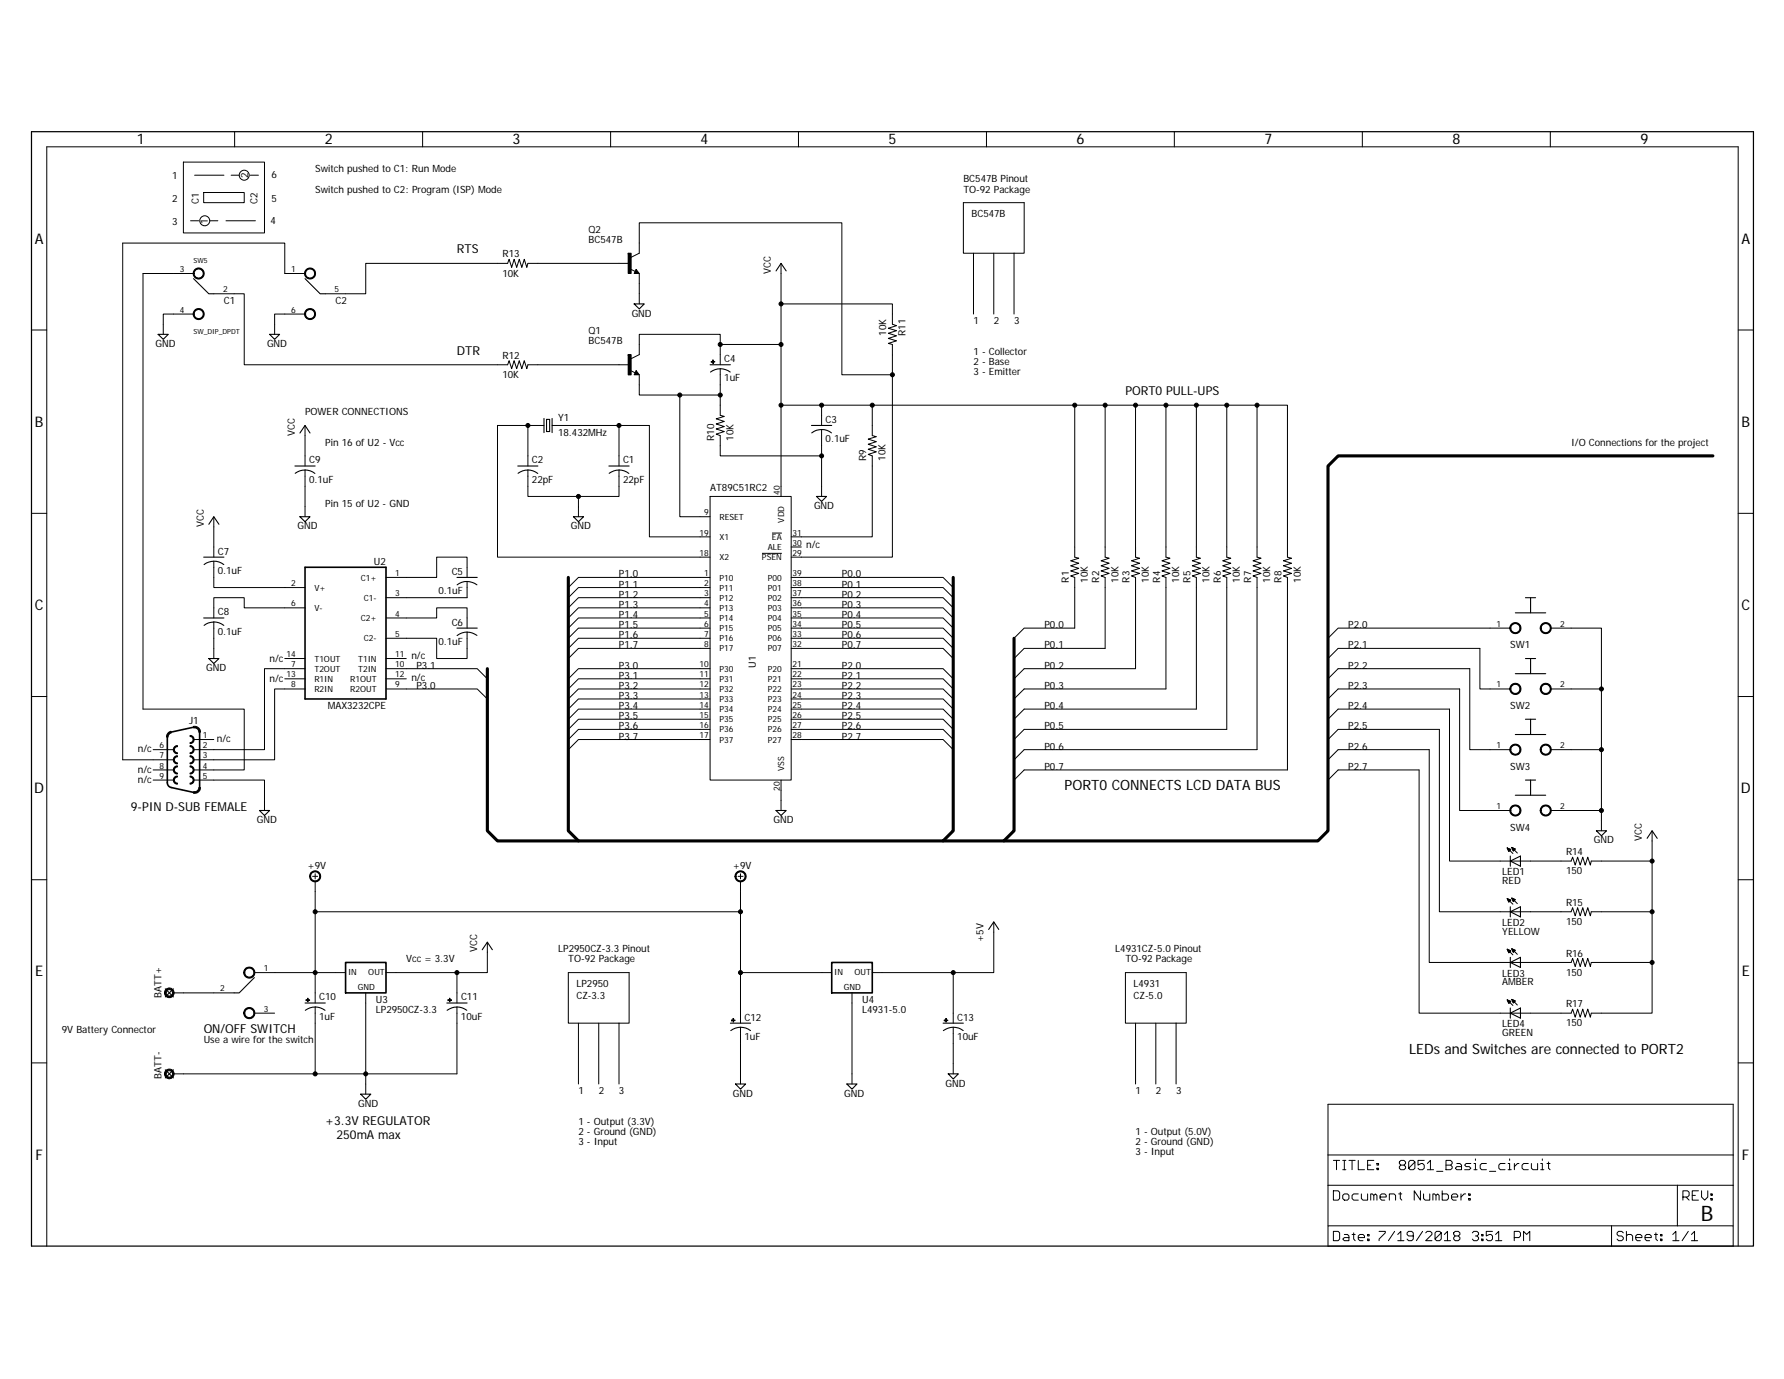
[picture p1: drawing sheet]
<svg xmlns="http://www.w3.org/2000/svg" width="279mm" height="216mm" viewBox="0 0 279 216" stroke-linecap="round" stroke-linejoin="round" font-family="sans-serif">
<path d="M4.6 20.4l270.2 175.1M274.8 20.4l-270.2 175.1" fill="none" stroke="#fff" stroke-width=".16"/>
<g fill="none" stroke="#000" stroke-width=".16">
<path d="M28.7 25.4h12.7v11.1h-12.7zM29.8 34.6h1.3M30.5 27.4h4.6M31.9 30.1h6.3v1.6h-6.3zM32.9 34.6h1.2M35.4 34.6h4.6M36.2 27.4h1.3M36.7 20.6v2.4M39.2 27.4h1.3M66.2 20.6v2.4M95.6 20.6v2.4M98.4 39.6h.4v3.2h-.4z"/>
<path d="M98.4 39.6h.1M125.1 20.6v2.4M150.9 31.7h9.5v7.9h-9.5zM152.5 39.6v9.6M154.5 20.6v2.4M155.6 39.6v9.6M158.8 39.6v9.6M183.9 20.6v2.4M213.4 20.6v2.4M242.8 20.6v2.4M4.9 51.7h2.4M30.3 49.2h-4.7v3.1"/>
<path d="M30.3 42.8h-7.9v68.2h15.8v9.5h-7.9M30.4 42.3a.87 .87 0 0 1 1.4 0 .87 .87 0 0 1-.4 1.4 .87 .87 0 0 1-1.2-.9h.2a.71 .71 0 0 1 1-.6 .71 .71 0 0 1 .2 1.1 .71 .71 0 0 1-1.2-.2v-.3h-.2zM30.6 48.5a.87 .87 0 0 1 1.3 .3 .87 .87 0 0 1-.6 1.2 .87 .87 0 0 1-1.1-.8h.2a.71 .71 0 0 1 1-.7 .71 .71 0 0 1 .2 1.1 .71 .71 0 0 1-1.2-.2v-.2h-.2l.1-.3zM33.5 46h4.7v11.1h41.3l.2-.6 .4 1.2 .4-1.2 .4 1.2 .4-1.2 .4 1.2 .4-1.2 .4 1.2 .2-.6h15.8M47.8 49.2h-4.8v3.1M47.8 42.8h-3.2v-4.7h-25.4v80.9h8M47.9 42.3a.87 .87 0 0 1 1.4 0 .87 .87 0 0 1-.5 1.4 .87 .87 0 0 1-1.1-.9h.2a.71 .71 0 0 1 1-.6 .71 .71 0 0 1 .1 1.2 .71 .71 0 0 1-1.1-.3v-.3h-.2zM48 48.5a.87 .87 0 0 1 1.4 .3 .87 .87 0 0 1-.7 1.2 .87 .87 0 0 1-1-.8h.2a.71 .71 0 0 1 1-.6 .71 .71 0 0 1 .1 1.2 .71 .71 0 0 1-1.1-.4v-.2h-.2v-.3zM98.4 55.5h.4v3.2h-.4zM98.4 55.5h.1M98.5 41.2h-15.8l-.2 .7-.4-1.3-.4 1.3-.4-1.3-.4 1.3-.4-1.3-.4 1.3-.4-1.3-.2 .6h-22.2v4.8h-6.4M98.7 58l.8 .4"/>
<path d="M98.7 42.1l.8 .4M98.8 40.3l1.3-.7v-4.7h31.7v23.8h8v-4.8l-.7-.1 1.3-.4-1.3-.4 1.3-.4-1.3-.4 1.3-.4-1.3-.4 1.3-.4-.6-.2v-3.2h-17.5M99.6 58l.5 .7h-.8zM99.6 42.2l.5 .6h-.8zM100.1 58.7v3.1h6.4v19.1h4.7M100.1 42.8v4.8M111.4 56.6h.6v.1h-.6zM111.4 56.6h.1M111.6 56.4h.1v.5h-.1zM111.6 56.4h.1M112.8 53.9v-1.6h-12.7v3.2l-1.3 .7M112.8 57.7v7.3l.6 .2-1.2 .4 1.2 .4-1.2 .4 1.2 .4-1.2 .4 1.2 .4-1.2 .4 .6 .2v3.2h15.9"/>
<path d="M122.3 41.2v36.5M122.3 53.9h-9.5v3.2M139.8 58.7v28.5h-15.9M272.2 51.7h2.4M47.8 66.6v6.4M47.8 73.6v7.3M82.7 66.6h-4.8v20.6h33.3M82.7 73.6v4.1h7.9M85.2 66.6h-2.5v6.4M86.5 66.6h10.4v6.4M90.6 77.7v3.2M96.9 73.6v4.1h-6.3"/>
<path d="M96.9 66.6h4.8v17.5h9.5M106.5 61.8h6.3M111.2 77.7h12.7v44.4h-12.7zM122.3 63.4h6.4v3.2M128.7 63.4h7.9v4.8l.6 .2-1.2 .3 1.2 .5-1.2 .4 1.2 .4-1.2 .3 1.2 .4-1.2 .4 .6 .3v12.7h-12.7M128.7 67.2v10.5M136.6 63.4h31.7v23.8l.7 .2-1.3 .4 1.3 .4-1.3 .4 1.3 .4-1.3 .4 1.3 .4-1.3 .4 .6 .2v7.9h-7.9l-1.6 1.6M168.3 63.4h4.8v23.8l.6 .2-1.3 .4 1.3 .4-1.3 .4 1.3 .4-1.3 .4 1.3 .4-1.3 .4 .7 .2v11.1h-12.7l-1.6 1.6M173.1 63.4h4.7v23.8l.7 .2-1.3 .4 1.3 .4-1.3 .4 1.3 .4-1.3 .4 1.3 .4-1.3 .4 .6 .2v14.3h-17.4l-1.6 1.6M177.8 63.4h4.8v23.8l.6 .2-1.2 .4 1.2 .4-1.2 .4 1.2 .4-1.2 .4 1.2 .4-1.2 .4 .6 .2v17.5h-22.2l-1.6 1.5M182.6 63.4h4.8v23.8l.6 .2-1.3 .4 1.3 .4-1.3 .4 1.3 .4-1.3 .4 1.3 .4-1.3 .4 .7 .2v20.6h-27l-1.6 1.6M187.4 63.4h4.7v23.8l.7 .2-1.3 .4 1.3 .4-1.3 .4 1.3 .4-1.3 .4 1.3 .4-1.3 .4 .6 .2v23.8h-31.7l-1.6 1.6"/>
<path d="M192.1 63.4h4.8v23.8l.6 .2-1.3 .4 1.3 .4-1.3 .4 1.3 .4-1.3 .4 1.3 .4-1.3 .4 .7 .2v27h-36.5l-1.6 1.6M196.9 63.4h4.7v23.8l.7 .2-1.3 .4 1.3 .4-1.3 .4 1.3 .4-1.3 .4 1.3 .4-1.3 .4 .6 .2v30.1h-41.2l-1.6 1.6M4.9 80.4h2.4M33.5 87.9v4.1h14.3M33.5 80.9v6.3M33.5 97.4v5.7M47.8 95.2h-9.6v-1.6h-4.7v3.2M60.5 96.8h7.9v-1.6h4.8v3.1M73.2 90.4v-3.2h-4.8v3.2h-7.9M73.2 99v4.1h-4.8v-3.2h-7.9M73.2 91v2.6h-12.7M111.2 90.4h-20.6l-1.6 1.6"/>
<path d="M111.2 92h-20.6l-1.6 1.6M111.2 93.6h-20.6l-1.6 1.6M111.2 95.2h-20.6l-1.6 1.6M111.2 96.8h-20.6l-1.6 1.5M111.2 98.3h-20.6l-1.6 1.6M111.2 99.9h-20.6l-1.6 1.6M119.3 86.6h3.1M120.9 83.5h1.5M123.9 90.4h23.8l1.6 1.6M123.9 92h23.8l1.6 1.6M123.9 93.6h23.8l1.6 1.6M123.9 95.2h23.8l1.6 1.6"/>
<path d="M123.9 96.8h23.8l1.6 1.5M123.9 98.3h23.8l1.6 1.6M123.9 99.9h23.8l1.6 1.6M123.9 85.6h1.6M236.5 98.3h-26.9l-1.6 1.6M236.6 97.8a.88 .88 0 0 1 1.4 0 .88 .88 0 0 1-.4 1.4 .88 .88 0 0 1-1.1-.9h.1a.71 .71 0 0 1 1.1-.6 .71 .71 0 0 1 .1 1.2 .71 .71 0 0 1-1.2-.3v-.3h-.1zM241.4 97.8a.87 .87 0 0 1 1.4 0 .87 .87 0 0 1-.5 1.4 .87 .87 0 0 1-1.1-.9h.2a.71 .71 0 0 1 .9-.7 .71 .71 0 0 1 .3 1.2 .71 .71 0 0 1-1.2-.2v-.3h-.2zM242.9 98.3h7.9v31.8M272.2 80.4h2.4M4.9 109.1h2.4M24 117.4h3.2M26.3 114.8l.5-.3v.2a.68 .68 0 0 0-.5 .7h-.2z"/>
<path d="M27.3 116.9l.5-.2v.2l-.4 .2-.1 .3 .1 .2 .4 .3v.1l-.5-.2-.1-.3v-.3zM27.3 118.5l.5-.2v.2l-.4 .2-.1 .3 .1 .2 .4 .2v.2l-.5-.2-.1-.3v-.3zM29.8 116.7h.1a.64 .64 0 0 1 .5 .7 .64 .64 0 0 1-.5 .6h-.1v-.1l.4-.3v-.2v-.3l-.4-.2zM29.8 115.1h.1a.64 .64 0 0 1 .5 .7 .64 .64 0 0 1-.5 .6h-.1v-.1l.4-.3v-.2v-.3l-.4-.2zM29.8 118.3h.1a.64 .64 0 0 1 .5 .7 .64 .64 0 0 1-.5 .6h-.1v-.2l.4-.2v-.2v-.3l-.4-.2zM29.8 119.9l.4 .2 .2 .3v.3l-.2 .3-.3 .2h-.1v-.2l.4-.2v-.3v-.2l-.4-.2zM30.3 113.7a.91 .91 0 0 1 1.1 .9h-.3l-.1-.3a.62 .62 0 0 0-.7-.3zM30.3 115.8h3.2M44.6 106.3h3.2M44.6 103.1h3.2M47.8 104.7h-6.4v12.7h-11.1M47.8 107.9h-4.8v11.1h-12.7"/>
<path d="M60.5 107.9h14.2l1.6 1.5M60.5 104.7h14.2l1.6 1.6M60.5 106.3h3.1M60.5 103.1h3.1M111.2 101.5h-20.6l-1.6 1.6M111.2 104.7h-20.6l-1.6 1.6M111.2 106.3h-20.6l-1.6 1.6M111.2 107.9h-20.6l-1.6 1.5M111.2 109.4h-20.6l-1.6 1.6M111.2 111h-20.6l-1.6 1.6M111.2 112.6h-20.6l-1.6 1.6M111.2 114.2h-20.6l-1.6 1.6"/>
<path d="M111.2 115.8h-20.6l-1.6 1.6M123.9 101.5h23.8l1.6 1.6M123.9 104.7h23.8l1.6 1.6M123.9 106.3h23.8l1.6 1.6M123.9 107.9h23.8l1.6 1.5M123.9 109.4h23.8l1.6 1.6M123.9 111h23.8l1.6 1.6M123.9 112.6h23.8l1.6 1.6M123.9 114.2h23.8l1.6 1.6M123.9 115.8h23.8l1.6 1.6M208 112.6l1.6-1.6h17.4v23.8h19.1l.2-.6 .4 1.2 .4-1.2 .4 1.2 .4-1.2 .4 1.2 .4-1.2 .4 1.2 .1-.6h9.5M208 115.8l1.6-1.6h15.8v28.5h20.7l.2-.6 .4 1.3 .4-1.3 .4 1.3 .4-1.3 .4 1.3 .4-1.3 .4 1.3 .1-.7h9.5"/>
<path d="M208 119l1.6-1.6h14.2v33.3h22.3l.2-.6 .4 1.2 .4-1.2 .4 1.2 .4-1.2 .4 1.2 .4-1.2 .4 1.2 .1-.6h9.5M208 103.1l1.6-1.6h22.2v6.4h4.7M208 106.3l1.6-1.6h20.6v12.7h6.3M208 109.4l1.6-1.5h19v19h7.9M236.6 107.3a.88 .88 0 0 1 1.4 0 .88 .88 0 0 1-.4 1.4 .88 .88 0 0 1-1.1-.8h.1a.71 .71 0 0 1 1.1-.6 .71 .71 0 0 1 .1 1.2 .71 .71 0 0 1-1.2-.4v-.2h-.1zM236.6 116.9a.87 .87 0 0 1 1.4 0 .87 .87 0 0 1-.4 1.3 .87 .87 0 0 1-1.1-.8h.1a.71 .71 0 0 1 1.1-.6 .71 .71 0 0 1 .1 1.2 .71 .71 0 0 1-1.2-.4v-.2h-.1zM241.4 107.3a.87 .87 0 0 1 1.4 0 .87 .87 0 0 1-.4 1.4 .87 .87 0 0 1-1.2-.8h.2a.71 .71 0 0 1 .9-.7 .71 .71 0 0 1 .3 1.1 .71 .71 0 0 1-1.2-.2v-.2h-.2zM241.4 116.9a.87 .87 0 0 1 1.4 0 .87 .87 0 0 1-.4 1.3 .87 .87 0 0 1-1.2-.8h.2a.71 .71 0 0 1 1-.7 .71 .71 0 0 1 .2 1.2 .71 .71 0 0 1-1.2-.3v-.2h-.2zM242.9 107.9h7.9M242.9 117.4h7.9M272.2 109.1h2.4M4.9 137.7h2.4"/>
<path d="M24 120.5h3.2M24 122.1h3.2M27.3 120.1l.5-.2v.2l-.4 .2-.1 .2 .1 .3 .4 .2v.2l-.5-.2-.1-.3v-.3zM27.3 121.7l.5-.2v.1l-.4 .3-.1 .2 .1 .3 .4 .2v.2l-.5-.2-.1-.3v-.3zM29.8 121.5l.4 .2 .2 .3v.3l-.2 .3-.3 .2h-.1v-.2l.4-.2v-.3v-.2l-.4-.3zM30.3 122.1h11.1v4.8M30.3 123.9a.64 .64 0 0 0 .8-.6h.3a.9 .9 0 0 1-1.1 .9zM48.6 136.7a.87 .87 0 0 1 1.5-.1 .87 .87 0 0 1-.4 1.4 .87 .87 0 0 1-1.2-.8h.1a.71 .71 0 0 1 1-.7 .71 .71 0 0 1 .3 1.2 .71 .71 0 0 1-1.2-.3l-.1-.2h-.1zM49 137.2h.7M49.4 138v14.3h4.7M49.4 136.8v.8M115.3 136.7a.88 .88 0 0 1 1.4 0 .88 .88 0 0 1-.5 1.3 .88 .88 0 0 1-1.1-.8h.2a.71 .71 0 0 1 1-.6 .71 .71 0 0 1 .1 1.2 .71 .71 0 0 1-1.1-.4v-.2h-.2z"/>
<path d="M115.6 137.2h.8M116 136.8v.8M116 138v14.3M122.3 122.1v4.8M208 122.1l1.6-1.6h12.6v38.1h23.9l.2-.6 .4 1.3 .4-1.3 .4 1.3 .4-1.3 .4 1.3 .4-1.3 .4 1.3 .1-.7h9.5v-28.5M236.1 132.8l.5 .2-.3 .3zM236.1 132.8l.8 .8M236.1 132.8h.1M236.1 132.9h.3M236.2 133h.3M236.2 133h.4M236.2 133.1h.3"/>
<path d="M236.2 133.2h.3M236.3 133.2h.1M236.3 133.3h.1M236.8 132.7l.5 .2-.3 .3zM236.8 132.7l.8 .9M236.8 132.7h.1M236.8 132.8h.2M236.8 126.2a.88 .88 0 0 1 1.3 .3 .88 .88 0 0 1-.6 1.2 .88 .88 0 0 1-1-.8h.1a.71 .71 0 0 1 1.1-.6 .71 .71 0 0 1 .1 1.2 .71 .71 0 0 1-1.2-.4v-.2h-.1v-.3zM236.8 132.8h.4M236.9 132.9h.4M236.9 133h.4M236.9 133h.3"/>
<path d="M236.9 133.1h.3M237 133.2h.1M241.6 126.2a.87 .87 0 0 1 1.3 .3 .87 .87 0 0 1-.6 1.2 .87 .87 0 0 1-1.1-.8h.2a.71 .71 0 0 1 .9-.7 .71 .71 0 0 1 .3 1.2 .71 .71 0 0 1-1.2-.3v-.2h-.2l.1-.3zM242.9 126.9h7.9M272.2 137.7h2.4M25.9 155a.75 .75 0 0 1 1.2 0 .75 .75 0 0 1-.4 1.2 .75 .75 0 0 1-.9-.8h.2a.51 .51 0 0 1 .7-.4 .51 .51 0 0 1 .2 .9 .51 .51 0 0 1-.9-.3v-.2h-.2zM27.2 155.4h9.5M38.3 158.1a.88 .88 0 0 1 1.5 0 .88 .88 0 0 1-.5 1.3 .88 .88 0 0 1-1.1-.8h.1a.71 .71 0 0 1 1-.7 .71 .71 0 0 1 .2 1.2 .71 .71 0 0 1-1.1-.3l-.1-.2h-.1zM38.5 151.6a.88 .88 0 0 1 1.3 .3 .88 .88 0 0 1-.6 1.2 .88 .88 0 0 1-1-.8h.1a.71 .71 0 0 1 1-.7 .71 .71 0 0 1 .2 1.2 .71 .71 0 0 1-1.1-.3l-.1-.2h-.1v-.3zM39.8 152.3h9.6v4.7M39.8 158.6h3.2M47.9 156.5h.6v.1h-.6z"/>
<path d="M47.9 156.5h.1M48.2 156.3h.1v.5h-.1zM48.2 156.3h.1M49.4 142.7h66.6M49.4 157.7v10.4M57.3 155.4v15.9M70.2 156.5h.5v.1h-.5zM70.2 156.5h.1M70.4 156.3h.1v.5h-.1zM70.4 156.3h.1M71.6 157.7v10.4h-44.4M71.6 152.3v4.7"/>
<path d="M76.3 147.5v4.8h-15.8M89 152.3h9.5v7.9h-9.5zM114.6 159.7h.5v.1h-.5zM114.6 159.7h.1M114.8 159.5h.1v.5h-.1zM114.8 159.5h.1M130.3 152.3h-14.3v7.9M133.4 155.4v14.3M147.9 159.7h.5v.1h-.5zM147.9 159.7h.1M148.1 159.5h.1v.5h-.1zM148.1 159.5h.1"/>
<path d="M149.3 152.3v7.9M155.6 144.3v8h-19M176.3 152.3h9.5v7.9h-9.5zM236.1 140.7l.5 .2-.3 .3zM236.1 148.6l.5 .3-.3 .3zM236.1 156.5l.5 .3-.3 .3zM236.1 140.7l.8 .9M236.1 148.6l.8 .9M236.1 156.5l.8 .9M236.1 140.7h.1M236.1 148.6h.1M236.1 156.5h.1"/>
<path d="M236.1 140.8h.1M236.1 148.7h.1M236.1 156.6h.1M236.1 140.8h.3M236.1 148.8h.3M236.1 156.7h.3M236.1 148.8h.4M236.1 156.7h.4M236.2 140.9h.3M236.2 140.9h.4M236.2 148.9h.4M236.2 156.8h.4"/>
<path d="M236.2 141h.3M236.2 148.9h.3M236.2 156.9h.3M236.2 141.1h.3M236.2 149h.3M236.3 141.1h.1M236.3 149.1h.1M236.3 157h.1M236.3 141.2h.1M236.3 157.1h.1M236.8 140.6l.5 .2-.3 .4zM236.8 148.5l.5 .3-.3 .3z"/>
<path d="M236.8 156.5l.5 .2-.3 .3zM236.8 140.6l.8 .9M236.8 148.5l.8 .9M236.8 156.5l.8 .9M236.8 140.6h.1M236.8 148.6h.1M236.8 156.5h.1M236.8 140.7h.2M236.8 148.6h.2M236.8 156.5h.2M236.8 140.8h.3M236.8 148.7h.3"/>
<path d="M236.8 156.6h.3M236.9 148.8h.4M236.9 156.7h.4M236.9 140.8h.4M236.9 140.9h.4M236.9 140.9h.3M236.9 148.9h.3M236.9 156.8h.3M236.9 141h.3M236.9 156.9h.3M237 141.1h.1M237 149h.1"/>
<path d="M237 156.9h.1M237 149.1h.1M237 157h.1M4.9 166.4h2.4M25.9 167.6a.76 .76 0 0 1 1.3 .1 .76 .76 0 0 1-.5 1.1 .76 .76 0 0 1-.9-.7h.2a.51 .51 0 0 1 .7-.4 .51 .51 0 0 1 .2 .8 .51 .51 0 0 1-.9-.2v-.2h-.2zM90.6 160.2v9.5M93.8 160.2v9.5M96.9 160.2v9.5M116 160.8v8.9M149.3 160.8v7.3M177.8 160.2v9.5M181 160.2v9.5"/>
<path d="M184.2 160.2v9.5M272.2 166.4h2.4M7.3 195.1v-172.1h264.9v172.1M208 180.8h63.4M208 185.6h63.4M208 191.9v-19h63.4v19M208.8 192.8h.8l.2 .2v1l-.2 .2h-.8zM208.8 186.4h.8l.2 .3v.9l-.2 .3h-.8zM208.8 181.7h1M209.3 181.7v1.4M210.3 181.7h.5M210.3 183.1h.5"/>
<path d="M210.3 187.2l.2-.3h.5l.3 .3v.4l-.3 .3h-.5l-.2-.3zM210.5 181.7v1.4M210.5 193.3h.5l.3 .2v.7h-.8l-.2-.2 .2-.2h.8M211.3 181.7h.9M211.8 181.7v1.4M211.8 193.3h.4M212 193v1l.2 .2M212.7 181.7v1.4h1M212.7 186.9h-.7l-.2 .3v.4l.2 .3h.7M212.7 193.8h1v-.3l-.2-.2h-.5l-.3 .2v.5l.3 .2h.5M213.2 186.9v.7l.3 .3h.7v-1M214.2 193.3h.2v.2h-.2z"/>
<path d="M214.2 194h.2v.2h-.2zM214.2 182.4h.5M214.7 187.9v-1h.2l.3 .3v.7M215.2 181.7h-1v1.4h1M215.2 187.2l.2-.3 .2 .3v.7M215.6 182.2h.3v.2h-.3zM215.6 182.9h.3v.2h-.3zM216 192.8h1v.2l-1 1v.2M216.1 187.4h1v-.2l-.2-.3h-.5l-.3 .3v.4l.3 .3h.5M217.6 187.9v-1h.7l.3 .3v.7M218.4 192.8l-1 1.4M218.9 193.3l.5-.5v1.4"/>
<path d="M218.9 194.2h1M219.1 186.9h.4M219.3 186.7v.9l.2 .3M219.4 182.4h.5M219.4 181.7h.5l.2 .2v.3l-.2 .2 .2 .2v.3l-.2 .2h-.5l-.2-.2v-.3l.2-.2-.2-.2v-.3zM221.3 193.5h-.7l-.2-.2v-.3l.2-.2h.5l.2 .2v1l-.2 .2h-.5l-.2-.2M221.6 181.9l-1 1 .3 .2h.4l.3-.2v-1l-.3-.2h-.4l-.3 .2v1M222.5 186.4v1.5l-1-1.5v1.5M222.8 192.8l-1 1.4M222.9 186.9v.7l.3 .3h.7v-1M223.1 181.7h-1v.7l.5-.2h.2l.3 .2v.5l-.3 .2h-.5l-.2-.2M223.3 193l.2-.2h.5l.3 .2v.3l-1 .9h1"/>
<path d="M223.5 182.2l.5-.5v1.4M223.5 183.1h1M224.4 187.9v-1h.3l.2 .3v.7M224.9 187.2l.2-.3 .3 .3v.7M225 183.4h1M225.7 193l-1 1 .3 .2h.5l.2-.2v-1l-.2-.2h-.5l-.3 .2v1M225.9 186.4v1.5h.7l.2-.3v-.4l-.2-.3h-.7M226.2 193.3l.5-.5v1.4M226.2 194.2h1M226.5 181.7h.7l.2 .2v.3l-.2 .2 .2 .2v.3l-.2 .2h-.7zM226.5 182.4h.7M227.3 187.4h1v-.2l-.2-.3h-.5l-.3 .3v.4l.3 .3h.5"/>
<path d="M227.7 193l.2-.2h.5l.2 .2v.3l-.2 .2 .2 .3v.2l-.2 .2h-.5l-.2-.2v-.2l.2-.3-.2-.2zM227.9 193.5h.5M228.2 182.2h.4l.3 .2v.7h-.7l-.3-.2 .3-.3h.7M228.8 186.9v1M229.5 186.9h-.2l-.5 .5M230 186.9h.3v.3h-.3zM230 187.6h.3v.3h-.3zM230.4 182.2h-.8l-.2 .2 .2 .2h.5l.3 .3-.3 .2h-.7M230.6 193l.2-.2h.5l.3 .2v.3l-.3 .2h-.2M230.8 182.2h.3v.9M230.8 183.1h.5M231.1 181.4v.3"/>
<path d="M231.3 193.5l.3 .3v.2l-.3 .2h-.5l-.2-.2M232.1 193.3h.2v.2h-.2zM232.1 194h.2v.2h-.2zM232.8 182.2h-.7l-.3 .2v.5l.3 .2h.7M233.3 183.4h1M233.7 192.8h-.9v.7l.5-.2h.2l.2 .2v.5l-.2 .2h-.5l-.2-.2M234.2 193.3l.5-.5v1.4M234.2 194.2h1M235.7 182.2h-.7l-.3 .2v.5l.3 .2h.7M236.2 182.2h.2v.9M236.2 183.1h.5M236.4 181.4v.3"/>
<path d="M237.2 193.8h.7l.2-.3v-.5l-.2-.2h-.7v1.4M237.2 182.2v.9M237.9 182.2h-.2l-.5 .4M238.6 194.2v-1.4l.5 .5 .5-.5v1.4M239.4 182.2h-.8l-.2 .2v.5l.2 .2h.8M239.8 182.2v.7l.3 .2h.7v-.9M241.3 182.2h.3v.9M241.3 183.1h.5M241.6 181.4v.3M242.3 182.2h.5M242.5 181.9v1l.3 .2M252.4 191.9h-44.4v3.2h63.4v-3.2h-8.7"/>
<path d="M252.4 191.9v3.2M252.4 191.9h10.3M254.2 193l-.2-.2h-.5l-.2 .2v.3l.2 .2h.5l.2 .3v.2l-.2 .2h-.5l-.2-.2M254.7 193.5l.3-.2h.4l.3 .2v.7M254.7 192.8v1.4M256.2 193.8h1v-.3l-.3-.2h-.5l-.2 .2v.5l.2 .2h.5M257.6 193.8h1v-.3l-.2-.2h-.5l-.3 .2v.5l.3 .2h.5M259.1 193.3h.5M259.3 193v1l.3 .2M260.1 193.3h.2v.2h-.2zM260.1 194h.2v.2h-.2zM262 193.3l.5-.5v1.4"/>
<path d="M262 194.2h1M262.7 185.6v6.3M263.6 187.4h.7l.2-.2v-.5l-.2-.3h-.7v1.5M264.1 187.4l.4 .5M264.4 192.8l-1 1.4M264.9 193.3l.5-.5v1.4M264.9 194.2h1M265 187.2h.5M266 186.4h-1v1.5h1M266.5 186.4v1l.5 .5 .5-.5v-1M267.9 186.9h.3v.3h-.3zM267.9 187.6h.3v.3h-.3z"/>
<circle cx="32.1" cy="34.6" r=".78"/>
<circle cx="38.3" cy="27.4" r=".78"/>
<circle cx="112.8" cy="53.9" r=".32"/>
<circle cx="122.3" cy="47.6" r=".32"/>
<circle cx="122.3" cy="53.9" r=".32"/>
<circle cx="139.8" cy="58.7" r=".32"/>
<circle cx="82.7" cy="66.6" r=".32"/>
<circle cx="90.6" cy="77.7" r=".32"/>
<circle cx="96.9" cy="66.6" r=".32"/>
<circle cx="106.5" cy="61.8" r=".32"/>
<circle cx="112.8" cy="61.8" r=".32"/>
<circle cx="122.3" cy="63.4" r=".32"/>
<circle cx="128.7" cy="71.4" r=".32"/>
<circle cx="128.7" cy="63.4" r=".32"/>
<circle cx="136.6" cy="63.4" r=".32"/>
<circle cx="168.3" cy="63.4" r=".32"/>
<circle cx="173.1" cy="63.4" r=".32"/>
<circle cx="177.8" cy="63.4" r=".32"/>
<circle cx="182.6" cy="63.4" r=".32"/>
<circle cx="187.4" cy="63.4" r=".32"/>
<circle cx="192.1" cy="63.4" r=".32"/>
<circle cx="196.9" cy="63.4" r=".32"/>
<circle cx="250.8" cy="117.4" r=".32"/>
<circle cx="250.8" cy="107.9" r=".32"/>
<circle cx="250.8" cy="126.9" r=".32"/>
<circle cx="258.7" cy="134.8" r=".32"/>
<circle cx="49.4" cy="142.7" r=".32"/>
<circle cx="49.4" cy="152.3" r=".32"/>
<circle cx="71.6" cy="152.3" r=".32"/>
<circle cx="116" cy="142.7" r=".32"/>
<circle cx="116" cy="152.3" r=".32"/>
<circle cx="149.3" cy="152.3" r=".32"/>
<circle cx="258.7" cy="142.7" r=".32"/>
<circle cx="258.7" cy="150.7" r=".32"/>
<circle cx="49.4" cy="168.1" r=".32"/>
<circle cx="57.3" cy="168.1" r=".32"/>
</g>
<path d="M47.8 88.8h12.7v20.6h-12.7zM26.2 115.4v7.1a.76 .76 0 0 0 .6 .8l3.5 .8M30.3 113.9l-3.5 .7M31.3 114.6v8.7M54.1 150.7h6.4v4.7h-6.4zM130.3 150.7h6.3v4.7h-6.3z" fill="none" stroke="#000" stroke-width=".25"/>
<g fill="none" stroke="#000" stroke-width=".17">
<path d="M24.8 52.3h1.6l-.8 .8zM30.3 43.6l2.4 2.4h.8M42.2 52.3h1.6l-.8 .8zM47.8 43.6l2.3 2.4h.8M99.3 47.6h1.6l-.8 .8zM99.6 58.4l.1 .1h-.2l.1-.3 .3 .4h-.4M99.6 42.5l.1 .2h-.2l.1-.3 .3 .3h-.4M111.2 57.1h3.2M112.8 57.7a2.48 2.48 0 0 0-1.5 .6M112.8 57.7a2.82 2.82 0 0 1 1.6 .6M121.5 42.4l.8-1.2 .8 1.2M46.2 73h3.2"/>
<path d="M47 67.8l.8-1.2 .8 1.2M47.8 73.6a2.48 2.48 0 0 0-1.6 .5M47.8 73.6a2.52 2.52 0 0 1 1.5 .5M81.1 73h3.1M82.7 73.6a2.48 2.48 0 0 0-1.6 .5M82.7 73.6a2.65 2.65 0 0 1 1.5 .5M85.2 65.5v2.2M85.6 65.7h.5v1.9h-.5zM86.5 65.5v2.2M95.4 73h3.1M96.9 73.6a2.6 2.6 0 0 0-1.5 .5M96.9 73.6a2.52 2.52 0 0 1 1.6 .5"/>
<path d="M127.1 66.6h3.2M127.1 67.8a2.52 2.52 0 0 1 3.1 0M127.9 77.7h1.6l-.8 .8zM31.9 87.2h3.2M31.9 96.8h3.2M32 97.9a2.44 2.44 0 0 1 3.1 0M32 88.4a2.52 2.52 0 0 1 3.1 0M32.7 82.1l.8-1.2 .8 1.2M47 80.9h1.6l-.8 .8zM71.6 90.4h3.1M71.6 98.3h3.1M71.6 91.6a2.55 2.55 0 0 1 3.1 0"/>
<path d="M73.2 99a2.64 2.64 0 0 0-1.6 .5M73.2 99a2.6 2.6 0 0 1 1.5 .5M89.8 80.9h1.6l-.8 .8zM237.3 95.9h4.8M238.9 93.6h1.6M239.7 93.6v2.3M32.7 103.1h1.6l-.8 .8zM237.3 105.5h4.8M237.3 115h4.8M238.9 103.1h1.6M238.9 112.6h1.6M239.7 103.1v2.4"/>
<path d="M239.7 112.6v2.4M40.6 126.9h1.6l-.8 .8zM121.5 126.9h1.6l-.8 .8zM236.5 134.8l1.6-.8v1.6zM236.5 134v1.6M237.3 124.5h4.8M238.9 122.1h1.6M239.7 122.1v2.4M250 130.1h1.6l-.8 .8zM258 131.3l.7-1.2 .8 1.2M25.9 154.8l1.3 1.3M27.2 154.8l-1.3 1.3"/>
<path d="M39.8 153.1l-2.3 2.3h-.8M47.8 157h3.1M49.4 157.7a2.48 2.48 0 0 0-1.6 .5M49.4 157.6a2.68 2.68 0 0 1 1.5 .6M70 157h3.2M71.6 157.7a2.6 2.6 0 0 0-1.6 .5M71.6 157.6a2.68 2.68 0 0 1 1.5 .6M75.5 148.7l.8-1.2 .8 1.2M154.8 145.5l.8-1.2 .8 1.2M236.5 142.7l1.6-.7v1.6zM236.5 142v1.6M236.5 150.7l1.6-.8v1.6z"/>
<path d="M236.5 149.9v1.6M236.5 158.6l1.6-.8v1.6zM236.5 157.8v1.6M25.9 167.5l1.3 1.3M27.2 167.5l-1.3 1.3M56.5 171.3h1.6l-.8 .8zM114.4 160.2h3.2M114.4 161.4a2.52 2.52 0 0 1 3.1 0M115.2 169.7h1.6l-.8 .8zM132.6 169.7h1.6l-.8 .8zM147.7 160.2h3.2M147.7 161.4a2.55 2.55 0 0 1 3.2 0"/>
<path d="M148.5 168.1h1.6l-.8 .8z"/>
</g>
<path d="M98.4 39.6h.4v3.2h-.4zM98.4 55.5h.4v3.2h-.4zM111.4 56.6h.6v.1h-.6zM111.6 56.4h.1v.5h-.1zM47.9 156.5h.6v.1h-.6zM48.2 156.3h.1v.5h-.1zM70.2 156.5h.5v.1h-.5zM70.4 156.3h.1v.5h-.1zM114.6 159.7h.5v.1h-.5zM114.8 159.5h.1v.5h-.1zM147.9 159.7h.5v.1h-.5zM148.1 159.5h.1v.5h-.1z" fill="#000"/>
<g fill="#000">
<path d="M30.4 42.3a.87 .87 0 0 1 1.4 0 .87 .87 0 0 1-.4 1.4 .87 .87 0 0 1-1.2-.9h.2a.71 .71 0 0 1 1-.6 .71 .71 0 0 1 .2 1.1 .71 .71 0 0 1-1.2-.2v-.3h-.2z" fill-rule="evenodd"/>
<path d="M30.6 48.5a.87 .87 0 0 1 1.3 .3 .87 .87 0 0 1-.6 1.2 .87 .87 0 0 1-1.1-.8h.2a.71 .71 0 0 1 1-.7 .71 .71 0 0 1 .2 1.1 .71 .71 0 0 1-1.2-.2v-.2h-.2l.1-.3z" fill-rule="evenodd"/>
<path d="M47.9 42.3a.87 .87 0 0 1 1.4 0 .87 .87 0 0 1-.5 1.4 .87 .87 0 0 1-1.1-.9h.2a.71 .71 0 0 1 1-.6 .71 .71 0 0 1 .1 1.2 .71 .71 0 0 1-1.1-.3v-.3h-.2z" fill-rule="evenodd"/>
<path d="M48 48.5a.87 .87 0 0 1 1.4 .3 .87 .87 0 0 1-.7 1.2 .87 .87 0 0 1-1-.8h.2a.71 .71 0 0 1 1-.6 .71 .71 0 0 1 .1 1.2 .71 .71 0 0 1-1.1-.4v-.2h-.2v-.3z" fill-rule="evenodd"/>
<path d="M236.6 97.8a.88 .88 0 0 1 1.4 0 .88 .88 0 0 1-.4 1.4 .88 .88 0 0 1-1.1-.9h.1a.71 .71 0 0 1 1.1-.6 .71 .71 0 0 1 .1 1.2 .71 .71 0 0 1-1.2-.3v-.3h-.1z" fill-rule="evenodd"/>
<path d="M241.4 97.8a.87 .87 0 0 1 1.4 0 .87 .87 0 0 1-.5 1.4 .87 .87 0 0 1-1.1-.9h.2a.71 .71 0 0 1 .9-.7 .71 .71 0 0 1 .3 1.2 .71 .71 0 0 1-1.2-.2v-.3h-.2z" fill-rule="evenodd"/>
<path d="M26.3 114.8l.5-.3v.2a.68 .68 0 0 0-.5 .7h-.2z" fill-rule="evenodd"/>
<path d="M27.3 116.9l.5-.2v.2l-.4 .2-.1 .3 .1 .2 .4 .3v.1l-.5-.2-.1-.3v-.3z" fill-rule="evenodd"/>
<path d="M27.3 118.5l.5-.2v.2l-.4 .2-.1 .3 .1 .2 .4 .2v.2l-.5-.2-.1-.3v-.3z" fill-rule="evenodd"/>
<path d="M29.8 116.7h.1a.64 .64 0 0 1 .5 .7 .64 .64 0 0 1-.5 .6h-.1v-.1l.4-.3v-.2v-.3l-.4-.2z" fill-rule="evenodd"/>
<path d="M29.8 115.1h.1a.64 .64 0 0 1 .5 .7 .64 .64 0 0 1-.5 .6h-.1v-.1l.4-.3v-.2v-.3l-.4-.2z" fill-rule="evenodd"/>
<path d="M29.8 118.3h.1a.64 .64 0 0 1 .5 .7 .64 .64 0 0 1-.5 .6h-.1v-.2l.4-.2v-.2v-.3l-.4-.2z" fill-rule="evenodd"/>
<path d="M30.3 113.7a.91 .91 0 0 1 1.1 .9h-.3l-.1-.3a.62 .62 0 0 0-.7-.3z" fill-rule="evenodd"/>
<path d="M236.6 107.3a.88 .88 0 0 1 1.4 0 .88 .88 0 0 1-.4 1.4 .88 .88 0 0 1-1.1-.8h.1a.71 .71 0 0 1 1.1-.6 .71 .71 0 0 1 .1 1.2 .71 .71 0 0 1-1.2-.4v-.2h-.1z" fill-rule="evenodd"/>
<path d="M236.6 116.9a.87 .87 0 0 1 1.4 0 .87 .87 0 0 1-.4 1.3 .87 .87 0 0 1-1.1-.8h.1a.71 .71 0 0 1 1.1-.6 .71 .71 0 0 1 .1 1.2 .71 .71 0 0 1-1.2-.4v-.2h-.1z" fill-rule="evenodd"/>
<path d="M241.4 107.3a.87 .87 0 0 1 1.4 0 .87 .87 0 0 1-.4 1.4 .87 .87 0 0 1-1.2-.8h.2a.71 .71 0 0 1 .9-.7 .71 .71 0 0 1 .3 1.1 .71 .71 0 0 1-1.2-.2v-.2h-.2z" fill-rule="evenodd"/>
<path d="M241.4 116.9a.87 .87 0 0 1 1.4 0 .87 .87 0 0 1-.4 1.3 .87 .87 0 0 1-1.2-.8h.2a.71 .71 0 0 1 1-.7 .71 .71 0 0 1 .2 1.2 .71 .71 0 0 1-1.2-.3v-.2h-.2z" fill-rule="evenodd"/>
<path d="M27.3 120.1l.5-.2v.2l-.4 .2-.1 .2 .1 .3 .4 .2v.2l-.5-.2-.1-.3v-.3z" fill-rule="evenodd"/>
<path d="M27.3 121.7l.5-.2v.1l-.4 .3-.1 .2 .1 .3 .4 .2v.2l-.5-.2-.1-.3v-.3z" fill-rule="evenodd"/>
<path d="M29.8 119.9l.4 .2 .2 .3v.3l-.2 .3-.3 .2h-.1v-.2l.4-.2v-.3v-.2l-.4-.2z" fill-rule="evenodd"/>
<path d="M29.8 121.5l.4 .2 .2 .3v.3l-.2 .3-.3 .2h-.1v-.2l.4-.2v-.3v-.2l-.4-.3z" fill-rule="evenodd"/>
<path d="M30.3 123.9a.64 .64 0 0 0 .8-.6h.3a.9 .9 0 0 1-1.1 .9z" fill-rule="evenodd"/>
<path d="M48.6 136.7a.87 .87 0 0 1 1.5-.1 .87 .87 0 0 1-.4 1.4 .87 .87 0 0 1-1.2-.8h.1a.71 .71 0 0 1 1-.7 .71 .71 0 0 1 .3 1.2 .71 .71 0 0 1-1.2-.3l-.1-.2h-.1z" fill-rule="evenodd"/>
<path d="M115.3 136.7a.88 .88 0 0 1 1.4 0 .88 .88 0 0 1-.5 1.3 .88 .88 0 0 1-1.1-.8h.2a.71 .71 0 0 1 1-.6 .71 .71 0 0 1 .1 1.2 .71 .71 0 0 1-1.1-.4v-.2h-.2z" fill-rule="evenodd"/>
<path d="M236.8 126.2a.88 .88 0 0 1 1.3 .3 .88 .88 0 0 1-.6 1.2 .88 .88 0 0 1-1-.8h.1a.71 .71 0 0 1 1.1-.6 .71 .71 0 0 1 .1 1.2 .71 .71 0 0 1-1.2-.4v-.2h-.1v-.3z" fill-rule="evenodd"/>
<path d="M241.6 126.2a.87 .87 0 0 1 1.3 .3 .87 .87 0 0 1-.6 1.2 .87 .87 0 0 1-1.1-.8h.2a.71 .71 0 0 1 .9-.7 .71 .71 0 0 1 .3 1.2 .71 .71 0 0 1-1.2-.3v-.2h-.2l.1-.3z" fill-rule="evenodd"/>
<path d="M25.9 155a.75 .75 0 0 1 1.2 0 .75 .75 0 0 1-.4 1.2 .75 .75 0 0 1-.9-.8h.2a.51 .51 0 0 1 .7-.4 .51 .51 0 0 1 .2 .9 .51 .51 0 0 1-.9-.3v-.2h-.2z" fill-rule="evenodd"/>
<path d="M38.5 151.6a.88 .88 0 0 1 1.3 .3 .88 .88 0 0 1-.6 1.2 .88 .88 0 0 1-1-.8h.1a.71 .71 0 0 1 1-.7 .71 .71 0 0 1 .2 1.2 .71 .71 0 0 1-1.1-.3l-.1-.2h-.1v-.3z" fill-rule="evenodd"/>
<path d="M38.3 158.1a.88 .88 0 0 1 1.5 0 .88 .88 0 0 1-.5 1.3 .88 .88 0 0 1-1.1-.8h.1a.71 .71 0 0 1 1-.7 .71 .71 0 0 1 .2 1.2 .71 .71 0 0 1-1.1-.3l-.1-.2h-.1z" fill-rule="evenodd"/>
<path d="M25.9 167.6a.76 .76 0 0 1 1.3 .1 .76 .76 0 0 1-.5 1.1 .76 .76 0 0 1-.9-.7h.2a.51 .51 0 0 1 .7-.4 .51 .51 0 0 1 .2 .8 .51 .51 0 0 1-.9-.2v-.2h-.2z" fill-rule="evenodd"/>
<circle cx="112.8" cy="53.9" r=".32"/>
<circle cx="122.3" cy="47.6" r=".32"/>
<circle cx="122.3" cy="53.9" r=".32"/>
<circle cx="139.8" cy="58.7" r=".32"/>
<circle cx="82.7" cy="66.6" r=".32"/>
<circle cx="90.6" cy="77.7" r=".32"/>
<circle cx="96.9" cy="66.6" r=".32"/>
<circle cx="106.5" cy="61.8" r=".32"/>
<circle cx="112.8" cy="61.8" r=".32"/>
<circle cx="122.3" cy="63.4" r=".32"/>
<circle cx="128.7" cy="71.4" r=".32"/>
<circle cx="128.7" cy="63.4" r=".32"/>
<circle cx="136.6" cy="63.4" r=".32"/>
<circle cx="168.3" cy="63.4" r=".32"/>
<circle cx="173.1" cy="63.4" r=".32"/>
<circle cx="177.8" cy="63.4" r=".32"/>
<circle cx="182.6" cy="63.4" r=".32"/>
<circle cx="187.4" cy="63.4" r=".32"/>
<circle cx="192.1" cy="63.4" r=".32"/>
<circle cx="196.9" cy="63.4" r=".32"/>
<circle cx="250.8" cy="117.4" r=".32"/>
<circle cx="250.8" cy="107.9" r=".32"/>
<circle cx="250.8" cy="126.9" r=".32"/>
<circle cx="258.7" cy="134.8" r=".32"/>
<circle cx="49.4" cy="142.7" r=".32"/>
<circle cx="49.4" cy="152.3" r=".32"/>
<circle cx="71.6" cy="152.3" r=".32"/>
<circle cx="116" cy="142.7" r=".32"/>
<circle cx="116" cy="152.3" r=".32"/>
<circle cx="149.3" cy="152.3" r=".32"/>
<circle cx="258.7" cy="142.7" r=".32"/>
<circle cx="258.7" cy="150.7" r=".32"/>
<circle cx="49.4" cy="168.1" r=".32"/>
<circle cx="57.3" cy="168.1" r=".32"/>
</g>
<path d="M4.9 20.6h269.7v174.5h-269.7z" fill="none" stroke="#000" stroke-width=".19"/>
<path d="M268.3 71.4h-58.7l-1.6 1.6v57.1l-1.6 1.6h-49.2M89 90.4v39.7l1.6 1.6h57.1l1.6-1.6v-39.7M158.8 99.9v30.2l-1.6 1.6h-9.5M76.3 104.7v25.4l1.6 1.6h12.7" fill="none" stroke="#000" stroke-width=".49"/>
<text font-size="3.3" x="266.4" y="191.1">B</text>
<g font-size="2.3">
<text x="21.4" y="22.6">1</text>
<text x="50.9" y="22.6">2</text>
<text x="80.3" y="22.6">3</text>
<text x="109.7" y="22.6">4</text>
<text x="139.1" y="22.6">5</text>
<text x="168.6" y="22.6">6</text>
<text x="198" y="22.6">7</text>
<text x="227.5" y="22.6">8</text>
<text x="256.9" y="22.6">9</text>
<text x="5.5" y="38.1">A</text>
<text x="272.7" y="38.1">A</text>
<text x="5.5" y="66.8">B</text>
<text x="272.7" y="66.8">B</text>
<text x="5.5" y="95.5">C</text>
<text x="272.7" y="95.5">C</text>
<text x="5.4" y="124.2">D</text>
<text x="272.6" y="124.2">D</text>
<text x="5.5" y="152.9">E</text>
<text x="272.8" y="152.9">E</text>
<text x="5.5" y="181.6">F</text>
<text x="272.8" y="181.6">F</text>
</g>
<g font-size="2.2">
<text x="166.7" y="123.7">PORT0 CONNECTS LCD DATA BUS</text>
<text x="220.7" y="165">LEDs and Switches are connected to PORT2</text>
</g>
<g font-size="1.9">
<text x="71.6" y="39.6">RTS</text>
<text x="71.6" y="55.5">DTR</text>
<text x="176.3" y="61.8">PORT0 PULL-UPS</text>
<text x="20.5" y="126.9">9-PIN D-SUB FEMALE</text>
<text x="31.9" y="161.8">ON/OFF SWITCH</text>
<text x="50.9" y="176.1">+3.3V REGULATOR</text>
<text x="52.7" y="178.3">250mA max</text>
</g>
<g font-size="1.6">
<text x="27" y="28.1">1</text>
<text x="38.9" y="27.9" transform="rotate(-90 38.9 27.9)">2</text>
<text x="42.5" y="27.9">6</text>
<text x="49.4" y="27">Switch pushed to C1: Run Mode</text>
<text x="150.9" y="28.6">BC547B Pinout</text>
<text x="27" y="31.6">2</text>
<text x="27" y="35.2">3</text>
<text x="31.1" y="31.9" transform="rotate(-90 31.1 31.9)">C1</text>
<text x="32.5" y="35.1" transform="rotate(-90 32.5 35.1)">1</text>
<text x="40.3" y="31.9" transform="rotate(-90 40.3 31.9)">C2</text>
<text x="42.4" y="35.1">4</text>
<text x="42.5" y="31.6">5</text>
<text x="49.4" y="30.1">Switch pushed to C2: Program (ISP) Mode</text>
<text x="150.9" y="30.1">TO-92 Package</text>
<text x="152.1" y="33.9">BC547B</text>
<text x="78.7" y="40.3">R13</text>
<text x="92.2" y="36.5">Q2</text>
<text x="92.2" y="38.1">BC547B</text>
<text x="35.1" y="47.6">C1</text>
<text x="52.5" y="47.6">C2</text>
<text x="78.7" y="43.3">10K</text>
<text x="120.7" y="42.8" transform="rotate(-90 120.7 42.8)">VCC</text>
<text x="92.2" y="52.3">Q1</text>
<text x="92.2" y="53.9">BC547B</text>
<text x="98.9" y="49.6">GND</text>
<text x="138.8" y="52.6" transform="rotate(-90 138.8 52.6)">10K</text>
<text x="141.8" y="52.6" transform="rotate(-90 141.8 52.6)">R11</text>
<text x="152.5" y="50.8">1</text>
<text x="155.6" y="50.8">2</text>
<text x="158.8" y="50.8">3</text>
<text x="24.4" y="54.3">GND</text>
<text x="41.8" y="54.3">GND</text>
<text x="78.7" y="59.2">10K</text>
<text x="78.7" y="56.2">R12</text>
<text x="113.4" y="56.7">C4</text>
<text x="113.4" y="59.7">1uF</text>
<text x="152.5" y="55.5">1 - Collector</text>
<text x="152.5" y="57.1">2 - Base</text>
<text x="152.5" y="58.7">3 - Emitter</text>
<text x="47.8" y="65">POWER CONNECTIONS</text>
<text x="87.4" y="66">Y1</text>
<text x="46.2" y="68.2" transform="rotate(-90 46.2 68.2)">VCC</text>
<text x="50.9" y="69.8">Pin 16 of U2 - Vcc</text>
<text x="87.4" y="68.2">18.432MHz</text>
<text x="111.9" y="69" transform="rotate(-90 111.9 69)">R10</text>
<text x="114.9" y="69" transform="rotate(-90 114.9 69)">10K</text>
<text x="129.3" y="66.2">C3</text>
<text x="129.3" y="69.2">0.1uF</text>
<text x="246.1" y="69.8">I/O Connections for the project</text>
<text x="48.4" y="75.6">0.1uF</text>
<text x="48.4" y="72.6">C9</text>
<text x="83.3" y="72.6">C2</text>
<text x="83.3" y="75.6">22pF</text>
<text x="97.6" y="72.6">C1</text>
<text x="97.6" y="75.6">22pF</text>
<text x="111.2" y="76.9">AT89C51RC2</text>
<text x="135.7" y="72.2" transform="rotate(-90 135.7 72.2)">R9</text>
<text x="138.7" y="72.2" transform="rotate(-90 138.7 72.2)">10K</text>
<text x="31.9" y="82.5" transform="rotate(-90 31.9 82.5)">VCC</text>
<text x="46.6" y="82.9">GND</text>
<text x="50.9" y="79.3">Pin 15 of U2 - GND</text>
<text x="89.4" y="82.9">GND</text>
<text x="127.5" y="79.7">GND</text>
<text x="34.1" y="86.8">C7</text>
<text x="34.1" y="89.9">0.1uF</text>
<text x="58.6" y="88.4">U2</text>
<text x="126.3" y="85.8">n/c</text>
<text x="68.7" y="93">0.1uF</text>
<text x="70.7" y="90">C5</text>
<text x="96.9" y="90.4">P1.0</text>
<text x="96.9" y="92">P1.1</text>
<text x="96.9" y="93.6">P1.2</text>
<text x="96.9" y="95.2">P1.3</text>
<text x="131.8" y="90.4">P0.0</text>
<text x="131.8" y="92">P0.1</text>
<text x="131.8" y="93.6">P0.2</text>
<text x="131.8" y="95.2">P0.3</text>
<text x="167.4" y="91.2" transform="rotate(-90 167.4 91.2)">R1</text>
<text x="170.4" y="91.2" transform="rotate(-90 170.4 91.2)">10K</text>
<text x="172.1" y="91.2" transform="rotate(-90 172.1 91.2)">R2</text>
<text x="175.2" y="91.2" transform="rotate(-90 175.2 91.2)">10K</text>
<text x="176.9" y="91.2" transform="rotate(-90 176.9 91.2)">R3</text>
<text x="179.9" y="91.2" transform="rotate(-90 179.9 91.2)">10K</text>
<text x="181.7" y="91.2" transform="rotate(-90 181.7 91.2)">R4</text>
<text x="184.7" y="91.2" transform="rotate(-90 184.7 91.2)">10K</text>
<text x="186.4" y="91.2" transform="rotate(-90 186.4 91.2)">R5</text>
<text x="189.4" y="91.2" transform="rotate(-90 189.4 91.2)">10K</text>
<text x="191.2" y="91.2" transform="rotate(-90 191.2 91.2)">R6</text>
<text x="194.2" y="91.2" transform="rotate(-90 194.2 91.2)">10K</text>
<text x="195.9" y="91.2" transform="rotate(-90 195.9 91.2)">R7</text>
<text x="198.9" y="91.2" transform="rotate(-90 198.9 91.2)">10K</text>
<text x="200.7" y="91.2" transform="rotate(-90 200.7 91.2)">R8</text>
<text x="203.7" y="91.2" transform="rotate(-90 203.7 91.2)">10K</text>
<text x="34.1" y="96.4">C8</text>
<text x="34.1" y="99.4">0.1uF</text>
<text x="68.7" y="101">0.1uF</text>
<text x="70.7" y="97.9">C6</text>
<text x="96.9" y="96.8">P1.4</text>
<text x="96.9" y="98.3">P1.5</text>
<text x="96.9" y="99.9">P1.6</text>
<text x="96.9" y="101.5">P1.7</text>
<text x="131.8" y="96.8">P0.4</text>
<text x="131.8" y="98.3">P0.5</text>
<text x="131.8" y="99.9">P0.6</text>
<text x="131.8" y="101.5">P0.7</text>
<text x="163.6" y="98.3">P0.0</text>
<text x="163.6" y="101.5">P0.1</text>
<text x="211.2" y="98.3">P2.0</text>
<text x="211.2" y="101.5">P2.1</text>
<text x="236.5" y="101.5">SW1</text>
<text x="32.3" y="105.1">GND</text>
<text x="42.2" y="106.7">n/c</text>
<text x="42.2" y="103.6">n/c</text>
<text x="64.4" y="103.3">n/c</text>
<text x="64.4" y="106.6">n/c</text>
<text x="65.2" y="107.9">P3.0</text>
<text x="65.2" y="104.7">P3.1</text>
<text x="96.9" y="104.7">P3.0</text>
<text x="96.9" y="106.3">P3.1</text>
<text x="96.9" y="107.9">P3.2</text>
<text x="118.4" y="104.5" transform="rotate(-90 118.4 104.5)">U1</text>
<text x="131.8" y="104.7">P2.0</text>
<text x="131.8" y="106.3">P2.1</text>
<text x="131.8" y="107.9">P2.2</text>
<text x="163.6" y="104.7">P0.2</text>
<text x="163.6" y="107.9">P0.3</text>
<text x="211.2" y="104.7">P2.2</text>
<text x="211.2" y="107.9">P2.3</text>
<text x="29.6" y="113.4">J1</text>
<text x="51.3" y="111">MAX3232CPE</text>
<text x="96.9" y="109.5">P3.3</text>
<text x="96.9" y="111">P3.4</text>
<text x="96.9" y="112.6">P3.5</text>
<text x="131.8" y="109.5">P2.3</text>
<text x="131.8" y="111">P2.4</text>
<text x="131.8" y="112.6">P2.5</text>
<text x="163.6" y="111">P0.4</text>
<text x="211.2" y="111">P2.4</text>
<text x="236.5" y="111">SW2</text>
<text x="21.6" y="117.7">n/c</text>
<text x="34" y="116.1">n/c</text>
<text x="96.9" y="114.2">P3.6</text>
<text x="96.9" y="115.8">P3.7</text>
<text x="131.8" y="114.2">P2.6</text>
<text x="131.8" y="115.8">P2.7</text>
<text x="163.6" y="114.2">P0.5</text>
<text x="163.6" y="117.4">P0.6</text>
<text x="211.2" y="114.2">P2.5</text>
<text x="211.2" y="117.4">P2.6</text>
<text x="21.6" y="121">n/c</text>
<text x="21.6" y="122.6">n/c</text>
<text x="163.6" y="120.5">P0.7</text>
<text x="211.2" y="120.5">P2.7</text>
<text x="236.5" y="120.5">SW3</text>
<text x="40.2" y="128.9">GND</text>
<text x="121.1" y="128.9">GND</text>
<text x="236.5" y="130.1">SW4</text>
<text x="257.2" y="131.7" transform="rotate(-90 257.2 131.7)">VCC</text>
<text x="48.2" y="136">+9V</text>
<text x="114.8" y="136">+9V</text>
<text x="235.3" y="137">LED1</text>
<text x="245.3" y="133.9">R14</text>
<text x="245.3" y="136.9">150</text>
<text x="249.6" y="132">GND</text>
<text x="235.3" y="138.4">RED</text>
<text x="245.3" y="141.8">R15</text>
<text x="74.7" y="149.1" transform="rotate(-90 74.7 149.1)">VCC</text>
<text x="87.4" y="149.1">LP2950CZ-3.3 Pinout</text>
<text x="154.1" y="147.5" transform="rotate(-90 154.1 147.5)">+5V</text>
<text x="174.7" y="149.1">L4931CZ-5.0 Pinout</text>
<text x="235.3" y="145">LED2</text>
<text x="235.3" y="146.3">YELLOW</text>
<text x="245.3" y="149.8">R16</text>
<text x="245.3" y="144.8">150</text>
<text x="63.6" y="150.7">Vcc = 3.3V</text>
<text x="89" y="150.7">TO-92 Package</text>
<text x="90.3" y="154.5">LP2950</text>
<text x="176.3" y="150.7">TO-92 Package</text>
<text x="177.5" y="154.5">L4931</text>
<text x="235.3" y="152.9">LED3</text>
<text x="235.3" y="154.2">AMBER</text>
<text x="245.3" y="152.7">150</text>
<text x="9.7" y="161.8">9V Battery Connector</text>
<text x="25.3" y="156.2" transform="rotate(-90 25.3 156.2)">BATT+</text>
<text x="50" y="159.6">1uF</text>
<text x="50" y="156.6">C10</text>
<text x="58.9" y="158.6">LP2950CZ-3.3</text>
<text x="58.9" y="157">U3</text>
<text x="72.2" y="159.6">10uF</text>
<text x="72.2" y="156.6">C11</text>
<text x="90.3" y="156.4">CZ-3.3</text>
<text x="116.6" y="159.8">C12</text>
<text x="135" y="158.6">L4931-5.0</text>
<text x="135" y="157">U4</text>
<text x="149.9" y="159.8">C13</text>
<text x="177.5" y="156.4">CZ-5.0</text>
<text x="235.3" y="160.8">LED4</text>
<text x="245.3" y="157.7">R17</text>
<text x="245.3" y="160.7">150</text>
<text x="31.9" y="163.4">Use a wire for the switch</text>
<text x="116.6" y="162.8">1uF</text>
<text x="149.9" y="162.8">10uF</text>
<text x="235.3" y="162.2">GREEN</text>
<text x="25.3" y="168.9" transform="rotate(-90 25.3 168.9)">BATT-</text>
<text x="56.1" y="173.3">GND</text>
<text x="90.6" y="171.3">1</text>
<text x="93.8" y="171.3">2</text>
<text x="96.9" y="171.3">3</text>
<text x="114.8" y="171.7">GND</text>
<text x="132.2" y="171.7">GND</text>
<text x="148.1" y="170.1">GND</text>
<text x="177.8" y="171.3">1</text>
<text x="181" y="171.3">2</text>
<text x="184.2" y="171.3">3</text>
<text x="90.6" y="176.1">1 - Output (3.3V)</text>
<text x="90.6" y="177.7">2 - Ground (GND)</text>
<text x="90.6" y="179.2">3 - Input</text>
<text x="177.8" y="177.7">1 - Output (5.0V)</text>
<text x="177.8" y="179.2">2 - Ground (GND)</text>
<text x="177.8" y="180.8">3 - Input</text>
</g>
<g font-size="1.3">
<text x="28.2" y="42.6">3</text>
<text x="34.9" y="45.8">2</text>
<text x="45.6" y="42.6">1</text>
<text x="52.4" y="45.8">5</text>
<text x="28.2" y="48.9">4</text>
<text x="45.6" y="48.9">6</text>
<text x="122.1" y="77.5" transform="rotate(-90 122.1 77.5)">40</text>
<text x="109.6" y="83.8">19</text>
<text x="110.3" y="80.7">9</text>
<text x="112.7" y="81.4">RESET</text>
<text x="122.8" y="81.8" transform="rotate(-90 122.8 81.8)">VDD</text>
<text x="124.1" y="83.8">31</text>
<text x="109.6" y="87">18</text>
<text x="112.7" y="87.7">X2</text>
<text x="112.7" y="84.5">X1</text>
<text x="119.3" y="87.7">PSEN</text>
<text x="120.2" y="86.1">ALE</text>
<text x="120.9" y="84.5">EA</text>
<text x="124.1" y="87">29</text>
<text x="124.1" y="85.4">30</text>
<text x="45.6" y="91.8">2</text>
<text x="45.6" y="95">6</text>
<text x="49.2" y="92.5">V+</text>
<text x="49.2" y="95.7">V-</text>
<text x="56.5" y="90.9">C1+</text>
<text x="57" y="94.1">C1-</text>
<text x="61.9" y="90.2">1</text>
<text x="61.9" y="93.4">3</text>
<text x="110.3" y="90.2">1</text>
<text x="110.3" y="91.8">2</text>
<text x="110.3" y="93.4">3</text>
<text x="110.3" y="95">4</text>
<text x="112.7" y="90.9">P10</text>
<text x="112.7" y="92.5">P11</text>
<text x="112.7" y="94.1">P12</text>
<text x="112.7" y="95.7">P13</text>
<text x="120.3" y="95.7">P03</text>
<text x="120.3" y="94.1">P02</text>
<text x="120.3" y="92.5">P01</text>
<text x="120.3" y="90.9">P00</text>
<text x="124.1" y="95">36</text>
<text x="124.1" y="93.4">37</text>
<text x="124.1" y="91.8">38</text>
<text x="124.1" y="90.2">39</text>
<text x="56.5" y="97.2">C2+</text>
<text x="57" y="100.4">C2-</text>
<text x="61.9" y="96.5">4</text>
<text x="61.9" y="99.7">5</text>
<text x="110.3" y="98.1">6</text>
<text x="110.3" y="99.7">7</text>
<text x="110.3" y="101.3">8</text>
<text x="110.3" y="96.5">5</text>
<text x="112.7" y="98.8">P15</text>
<text x="112.7" y="100.4">P16</text>
<text x="112.7" y="102">P17</text>
<text x="112.7" y="97.2">P14</text>
<text x="120.3" y="102">P07</text>
<text x="120.3" y="100.4">P06</text>
<text x="120.3" y="98.8">P05</text>
<text x="120.3" y="97.2">P04</text>
<text x="124.1" y="101.3">32</text>
<text x="124.1" y="99.7">33</text>
<text x="124.1" y="98.1">34</text>
<text x="124.1" y="96.5">35</text>
<text x="234.4" y="98.1">1</text>
<text x="244.3" y="98.1">2</text>
<text x="44.9" y="102.9">14</text>
<text x="44.9" y="106">13</text>
<text x="45.6" y="104.5">7</text>
<text x="45.6" y="107.6">8</text>
<text x="49.2" y="103.6">T1OUT</text>
<text x="49.2" y="105.2">T2OUT</text>
<text x="49.2" y="106.7">R1IN</text>
<text x="54.8" y="106.7">R1OUT</text>
<text x="56.1" y="103.6">T1IN</text>
<text x="56.1" y="105.2">T2IN</text>
<text x="61.9" y="102.9">11</text>
<text x="61.9" y="104.5">10</text>
<text x="61.9" y="106">12</text>
<text x="61.9" y="107.6">9</text>
<text x="109.6" y="104.5">10</text>
<text x="109.6" y="106">11</text>
<text x="109.6" y="107.6">12</text>
<text x="112.7" y="105.2">P30</text>
<text x="112.7" y="106.7">P31</text>
<text x="120.3" y="105.2">P20</text>
<text x="120.3" y="106.7">P21</text>
<text x="124.1" y="104.5">21</text>
<text x="124.1" y="106">22</text>
<text x="124.1" y="107.6">23</text>
<text x="234.4" y="107.6">1</text>
<text x="244.3" y="107.6">2</text>
<text x="49.2" y="108.3">R2IN</text>
<text x="54.8" y="108.3">R2OUT</text>
<text x="109.6" y="109.2">13</text>
<text x="109.6" y="110.8">14</text>
<text x="109.6" y="112.4">15</text>
<text x="109.6" y="114">16</text>
<text x="112.7" y="108.3">P32</text>
<text x="112.7" y="109.9">P33</text>
<text x="112.7" y="111.5">P34</text>
<text x="112.7" y="113.1">P35</text>
<text x="120.3" y="108.3">P22</text>
<text x="120.3" y="109.9">P23</text>
<text x="120.3" y="111.5">P24</text>
<text x="120.3" y="113.1">P25</text>
<text x="124.1" y="109.2">24</text>
<text x="124.1" y="110.8">25</text>
<text x="124.1" y="112.4">26</text>
<text x="124.1" y="114">27</text>
<text x="25" y="117.2">6</text>
<text x="25" y="118.7">7</text>
<text x="31.8" y="115.6">1</text>
<text x="31.8" y="117.2">2</text>
<text x="31.8" y="118.7">3</text>
<text x="109.6" y="115.6">17</text>
<text x="112.7" y="114.7">P36</text>
<text x="112.7" y="116.3">P37</text>
<text x="120.3" y="114.7">P26</text>
<text x="120.3" y="116.3">P27</text>
<text x="124.1" y="115.6">28</text>
<text x="234.4" y="117.2">1</text>
<text x="244.3" y="117.2">2</text>
<text x="25" y="120.3">8</text>
<text x="25" y="121.9">9</text>
<text x="31.8" y="120.3">4</text>
<text x="31.8" y="121.9">5</text>
<text x="122.1" y="123.8" transform="rotate(-90 122.1 123.8)">20</text>
<text x="122.8" y="120.7" transform="rotate(-90 122.8 120.7)">VSS</text>
<text x="234.4" y="126.7">1</text>
<text x="244.3" y="126.7">2</text>
<text x="34.5" y="155.2">2</text>
<text x="41.3" y="152">1</text>
<text x="54.5" y="152.7">IN</text>
<text x="56" y="155">GND</text>
<text x="57.7" y="152.7">OUT</text>
<text x="130.7" y="152.7">IN</text>
<text x="132.2" y="155">GND</text>
<text x="133.8" y="152.7">OUT</text>
<text x="41.3" y="158.4">3</text>
</g>
<g font-size="1.1">
<text x="30.3" y="41.2">SW5</text>
<text x="30.3" y="52.3">SW_DIP_DPDT</text>
</g>
</svg>
